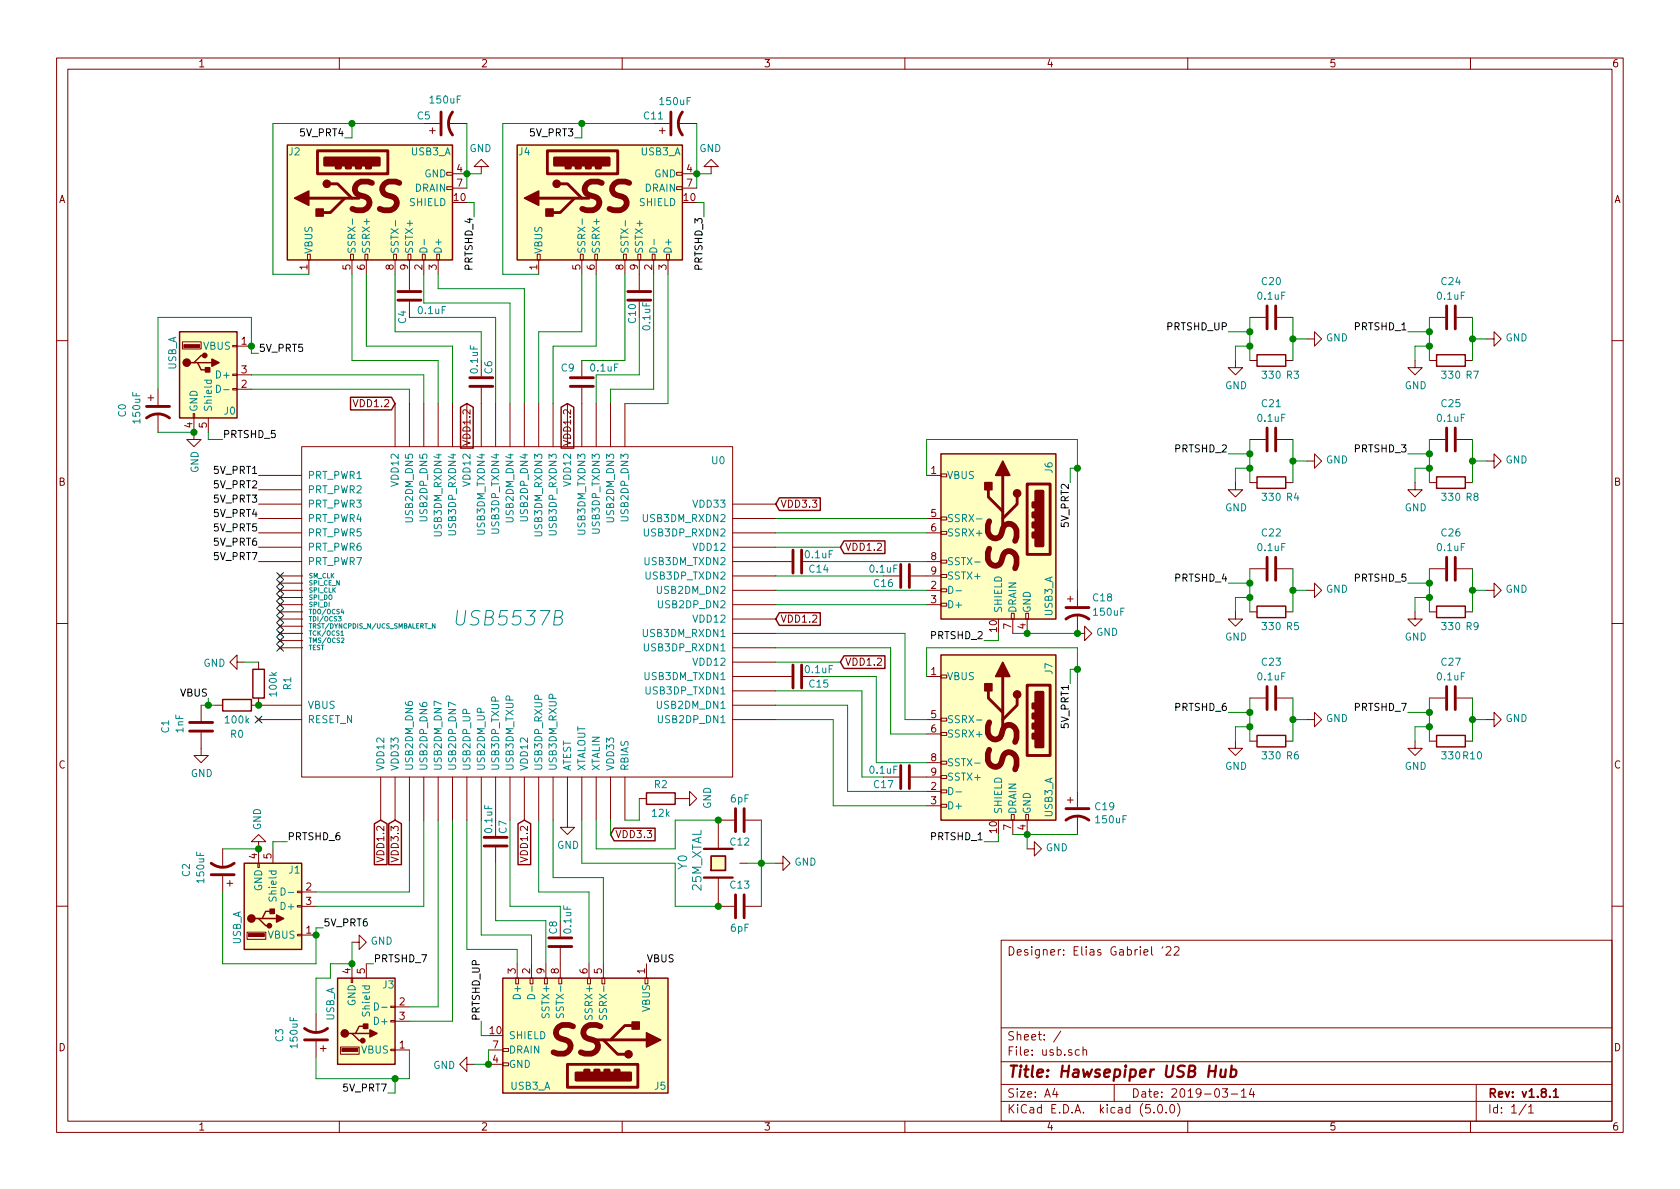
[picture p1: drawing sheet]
<svg xmlns="http://www.w3.org/2000/svg" width="297mm" height="210mm" viewBox="0 0 297 210" stroke-linecap="round" stroke-linejoin="round" font-family="sans-serif">
<g fill="none" stroke="#840000" stroke-width=".18">
<path d="M10 10.3h277v189.9h-277zM12 12.2h273v186.1h-273zM60 10.3v1.9M110 10.3v1.9M160 10.3v1.9M210 10.3v1.9M260 10.3v1.9M74.9 21.8h2.8M75.9 23.1h1.1M76.5 22.6v1M79 33h1v.5h-1zM79 30.5h1v.5h-1z"/>
<path d="M79.2 21.8h3.3M80 30.7h2.5M80 33.3h2.5M85.1 29.5h1.3l-1.3-1.3-1.3 1.3h1.3v1.2M115.6 21.8h2.8M116.6 23.1h1M117.1 22.6v1M119.6 33h1v.5h-1zM119.6 30.5h1v.5h-1zM119.9 21.8h3.3M120.6 30.7h2.6M120.6 33.3h2.6"/>
<path d="M125.7 29.5h1.3l-1.3-1.3-1.2 1.3h1.2v1.2M54.4 45h.5v1h-.5zM54.6 46v2.5M62 45h.5v1h-.5zM62.2 46v2.5M64.5 45h.5v1h-.5zM64.8 46v2.5M69.6 45h.5v1h-.5zM69.8 46v2.5M72.1 45h.5v1h-.5zM72.4 46v5.3M72.4 53.3v2.8"/>
<path d="M74.7 45h.5v1h-.5zM74.9 46v2.5M77.2 45h.5v1h-.5zM77.5 46v2.5M95 45h.5v1h-.5zM95.2 46v2.5M102.6 45h.5v1h-.5zM102.9 46v2.5M105.2 45h.5v1h-.5zM105.4 46v2.5M110.2 45h.5v1h-.5zM110.5 46v2.5"/>
<path d="M112.8 45h.5v1h-.5zM113 46v5.3M115.3 45h.5v1h-.5zM115.6 46v2.5M117.9 45h.5v1h-.5zM118.1 46v2.5M221 56.1h2.8M225.8 56.1h2.8M231.1 59.9h1.3v-1.2l1.3 1.2-1.3 1.3v-1.3M252.7 56.1h2.8M257.6 56.1h2.7M262.9 59.9h1.3v-1.2l1.2 1.2-1.2 1.3v-1.3"/>
<path d="M10 60.2h2M26.2 70.4h1M26.7 69.8v1.1M27.9 68.8v2.8M27.9 73.1v3.3M32.3 60.4h3.3v1.3h-3.3zM34.2 73.1h.2v.8h-.2zM34.3 73.9v3.8h1.3l-1.3 1.3-1.3-1.3h1.3M36.8 73.9v2.5M41.1 68.7h.8v.3h-.8zM41.1 66.2h.8v.2h-.8zM41.1 61.1h.8v.2h-.8z"/>
<path d="M41.9 61.2h2.5M41.9 68.8h2.5M41.9 66.3h2.5M53.3 79h76.2v58.4h-76.2zM69.8 71.4v7.6M72.4 71.4v7.6M74.9 71.4v7.6M77.5 71.4v7.6M80 71.4v7.6M82.5 71.4v7.6M85.1 63.7v2.8M85.1 68.6v10.4"/>
<path d="M87.6 71.4v7.6M90.2 71.4v7.6M92.7 71.4v7.6M95.2 71.4v7.6M97.8 71.4v7.6M100.3 71.4v7.6M102.9 63.7v2.8M102.9 68.6v10.4M105.4 71.4v7.6M107.9 71.4v7.6M110.5 71.4v7.6M218.4 63.7v1.3h1.3l-1.3 1.3-1.2-1.3h1.2"/>
<path d="M221 77.7h2.8M221 63.7h1.2M225.8 77.7h2.8M227.3 63.7h1.3M250.2 63.7v1.3h1.3l-1.3 1.3-1.3-1.3h1.3M252.7 77.7h2.8M252.7 63.7h1.3M257.6 77.7h2.7M259.1 63.7h1.2M285 60.2h2M45.7 84.1h7.6M45.7 91.7h7.6"/>
<path d="M45.7 94.2h7.6M45.7 99.3h7.6M45.7 89.1h7.6M45.7 96.8h7.6M45.7 86.6h7.6M129.5 91.7h7.7M129.5 94.2h7.7M129.5 99.3h10.5M129.5 89.1h7.7M129.5 96.8h7.7M163.8 84.1h2.6M163.8 91.7h2.6"/>
<path d="M163.8 94.2h2.6M163.8 99.3h2.6M166.4 99.1h1v.5h-1zM166.4 94h1v.5h-1zM166.4 91.4h1v.5h-1zM166.4 83.8h1v.5h-1zM218.4 85.3v1.3h1.3l-1.3 1.3-1.2-1.3h1.2M221 85.3h1.2M227.3 85.3h1.3M231.1 81.5h1.3v-1.2l1.3 1.2-1.3 1.3v-1.3M250.2 85.3v1.3h1.3l-1.3 1.3-1.3-1.3h1.3M252.7 85.3h1.3"/>
<path d="M259.1 85.3h1.2M262.9 81.5h1.3v-1.2l1.2 1.2-1.2 1.3v-1.3M10 110.3h2M41.9 117.1v-1.3l-1.3 1.3 1.3 1.3v-1.3h1.3M45.7 117.1v1.3M49.2 101.5l.6 .7M49.2 102.8l.6 .6M49.2 104.1l.6 .6M49.2 105.4l.6 .6M49.2 106.6l.6 .6M49.2 107.9l.6 .6M49.2 109.2l.6 .6"/>
<path d="M49.2 110.4l.6 .6M49.2 111.7l.6 .6M49.2 113l.6 .6M49.2 114.2l.6 .7M49.5 104.4h4M49.5 106.9h4M49.5 101.8h4M49.5 109.5h4M49.5 103.1h4M49.5 105.7h4M49.5 108.2h4M49.5 110.7h4"/>
<path d="M49.5 112h4M49.5 113.3h4M49.5 114.5h4M49.8 101.5l-.6 .7M49.8 102.8l-.6 .6M49.8 104.1l-.6 .6M49.8 105.4l-.6 .6M49.8 106.6l-.6 .6M49.8 107.9l-.6 .6M49.8 109.2l-.6 .6M49.8 110.4l-.6 .6M49.8 111.7l-.6 .6"/>
<path d="M49.8 113l-.6 .6M49.8 114.2l-.6 .7M129.5 104.4h7.7M129.5 106.9h7.7M129.5 101.8h7.7M129.5 119.6h10.5M129.5 109.5h7.7M129.5 112h7.7M129.5 114.5h7.7M129.5 117.1h7.7M156.2 101.8h2.8M161 101.8h5.4"/>
<path d="M163.8 104.4h2.6M163.8 106.9h2.6M163.8 119.6h2.6M166.4 106.7h1v.5h-1zM166.4 104.1h1v.5h-1zM166.4 101.6h1v.5h-1zM166.4 119.4h1v.5h-1zM178.8 108.5h.5v1h-.5zM179.1 109.5v2.5M181.4 108.5h.5v1h-.5zM181.6 109.5v2.5M188.7 105.9h1"/>
<path d="M189.2 105.4v1M190.5 108.7v3.3h1.3v-1.3l1.2 1.3-1.2 1.3v-1.3M190.5 104.4v2.8M218.4 108.2v1.3h1.3l-1.3 1.2-1.2-1.2h1.2M221 108.2h1.2M221 100.6h2.8M225.8 100.6h2.8M227.3 108.2h1.3M231.1 104.4h1.3v-1.3l1.3 1.3-1.3 1.3v-1.3M250.2 108.2v1.3h1.3l-1.3 1.2-1.3-1.2h1.3M252.7 108.2h1.3M252.7 100.6h2.8"/>
<path d="M257.6 100.6h2.7M259.1 108.2h1.2M262.9 104.4h1.3v-1.3l1.2 1.3-1.2 1.3v-1.3M285 110.3h2M35.6 129.5v4.1h1.2l-1.2 1.3-1.3-1.3h1.3M35.6 124.7v2.8M38.1 124.7h1.3M44.4 124.7h8.9M45.4 126.9l.6 .7M45.7 123.4v1.3M45.7 127.2h7.6M46 126.9l-.6 .7"/>
<path d="M67.3 137.4v7.6M69.8 137.4v7.6M72.4 137.4v7.6M74.9 137.4v7.6M77.5 137.4v7.6M80 137.4v7.6M82.5 137.4v7.6M85.1 137.4v7.6M87.6 137.4v10.4M90.2 137.4v7.6M92.7 137.4v7.6M95.2 137.4v7.6"/>
<path d="M97.8 137.4v7.6M100.3 137.4v8.9h1.3l-1.3 1.3-1.2-1.3h1.2M102.9 137.4v7.6M105.4 137.4v7.6M107.9 137.4v7.6M110.5 137.4v7.6M129.5 127.2h7.7M129.5 124.7h7.7M129.5 122.2h7.7M156.2 137.4h2.8M161 137.4h5.4M163.8 139.9h2.6"/>
<path d="M163.8 127.2h2.6M163.8 129.8h2.6M163.8 134.9h2.6M166.4 139.7h1v.5h-1zM166.4 137.2h1v.5h-1zM166.4 134.6h1v.5h-1zM166.4 129.5h1v.5h-1zM166.4 127h1v.5h-1zM190.5 139.9v2.8M218.4 131.1v1.2h1.3l-1.3 1.3-1.2-1.3h1.2M221 131.1h1.2M221 123.4h2.8"/>
<path d="M225.8 123.4h2.8M227.3 131.1h1.3M231.1 127.2h1.3v-1.2l1.3 1.2-1.3 1.3v-1.3M250.2 131.1v1.2h1.3l-1.3 1.3-1.3-1.3h1.3M252.7 131.1h1.3M252.7 123.4h2.8M257.6 123.4h2.7M259.1 131.1h1.2M262.9 127.2h1.3v-1.2l1.2 1.2-1.2 1.3v-1.3M39.4 150.1v3.3M39.4 154.9v2.8M40.1 156.2h1"/>
<path d="M40.6 155.7v1M45.6 152.6h.2v.8h-.2zM45.7 148.8h1.3l-1.3-1.2-1.3 1.2h1.3v3.8M48.3 150.1v2.5M52.6 157.6h.7v.3h-.7zM53.3 157.7h2.6M87.6 149.9v2.7M113 141.2h1.3M119.4 141.2h2.5v-1.3l1.3 1.3-1.3 1.3v-1.3M127 155.2v5.1h2.8M129.8 145h-2.8v5.1M130.8 152.6h1.3"/>
<path d="M131.8 145h2.8M137.2 152.6h1.2v-1.2l1.3 1.2-1.3 1.3v-1.3M163.8 142.5h2.6M166.4 142.2h1v.5h-1zM178.8 144h.5v1h-.5zM179.1 145v2.6M181.4 144h.5v1h-.5zM181.6 150.1h1.3v-1.3l1.2 1.3-1.2 1.3v-1.3M181.6 145v2.6M188.7 141.5h1M189.2 141v1M190.5 144.3v3.3"/>
<path d="M10 160.2h2M43.7 164.8h3.3v1.3h-3.3zM52.6 160.1h.7v.3h-.7zM52.6 165.2h.7v.3h-.7zM53.3 165.3h2.6M53.3 160.3h2.6M55.9 179.3v3.3M62.1 173h.3v.7h-.3zM62.2 166.6h1.3v-1.3l1.3 1.3-1.3 1.3v-1.3M62.2 170.4v2.6M64.8 170.4v2.6M69.1 177.9h.7v.3h-.7z"/>
<path d="M69.8 178h2.6M91.2 173h.5v1h-.5zM91.4 170.4v2.6M93.7 173h.5v1h-.5zM94 170.4v2.6M96.3 173h.5v1h-.5zM96.5 170.4v2.6M98.8 173h.5v1h-.5zM99.1 167.6v5.4M103.9 173h.5v1h-.5zM104.1 170.4v2.6M106.4 173h.5v1h-.5z"/>
<path d="M106.7 170.4v2.6M114 173h.6v1h-.6zM114.3 170.4v2.6M131.8 160.3h2.8M177 166.3h108v32h-108zM203.6 167.4v1.3l.2 .2M205.6 167.4l-.1 .3M206.2 167.6l.2-.2h.4l.2 .4-.9 1.1h.9M207.6 167.6l.2-.2h.4l.2 .2 .1 .2-.1 .2-.9 .9h1M285 160.2h2M55.9 184.1v2.8M56.6 185.4h1.1"/>
<path d="M57.1 184.9v1M60 198.3v1.9M60.2 185.2h3.3v1.2h-3.3zM69.1 180.5h.7v.2h-.7zM69.1 185.5h.7v.3h-.7zM69.8 185.7h2.6M69.8 180.6h2.6M82.5 188.2v-1.3l-1.2 1.3 1.2 1.3v-1.3h1.3M86.4 185.7h2.5M86.4 188.2h2.5M88.9 185.4h1v.5h-1zM88.9 188h1v.5h-1z"/>
<path d="M110 198.3v1.9M160 198.3v1.9M177 194.8h108M177 191.8h108M177 187.8h108M177 181.8h108M186.5 192.5l-.4 1h1M186.8 193v1M187.6 182.3l-1.3 2M190.8 185.7l-.4-.1-.3 .3 .1 .6 .2 .1 .4-.1M191.5 185.7l.2-.1 .3 .1 .1 .9M191.5 185.1v1.5"/>
<path d="M197 191.8v3M204 196.7v.1M204.8 195.5l.4-.2a.94 .94 0 0 1 0 1.5 .79 .79 0 0 1-.4-1.3zM206.2 196.7v.1M207 195.4l.3-.1a.94 .94 0 0 1 0 1.5 .82 .82 0 0 1-.3-1.4zM208.2 195.1a1.71 1.71 0 0 1 0 2.3M210 198.3v1.9M216.1 192.5h.9l-.4 .6 .4 .1v.7l-.2 .1-.7-.1M217.7 193.5h1.1M219.5 193l.4-.5v1.5M219.5 194h.8M221.3 192.5l-.4 1h.9"/>
<path d="M221.6 193v1M260 198.3v1.9M261 191.8v6.5M269.8 195.2l-1.2 2M270.3 195.8l.4-.5v1.5M270.3 196.8h.8"/>
</g>
<path d="M125.7 151.4h2.6v2.5h-2.6zM274.7 193l.4-.5v1.5M274.7 194h.8" fill="none" stroke="#840000" stroke-width=".3"/>
<path d="M124.5 155.2h5M124.5 150.1h5M215.9 189.1l-.1 1.2a.59 .59 0 0 0 .8 0M216.7 189.1l-.1 1.3M217.7 189.2h.8l.1 .3-.1 .6a.66 .66 0 0 1-.9 .2M217.8 188.4l-.2 2" fill="none" stroke="#840000" stroke-width=".41"/>
<g fill="none" stroke="#000084" stroke-width=".18">
<path d="M175.9 82.2l1.2 1.2M177.1 82.2l-1.2 1.2M48.9 103.8l1.2 1.2M48.9 105l1.2 1.3M48.9 106.3l1.2 1.2M48.9 107.6l1.2 1.2M48.9 108.9l1.2 1.2M48.9 110.1l1.2 1.2M48.9 111.4l1.2 1.2M48.9 112.7l1.2 1.2M48.9 113.9l1.2 1.3M48.9 101.2l1.2 1.3"/>
<path d="M48.9 102.5l1.2 1.2M50.1 103.8l-1.2 1.2M50.1 105l-1.2 1.3M50.1 106.3l-1.2 1.2M50.1 107.6l-1.2 1.2M50.1 108.9l-1.2 1.2M50.1 110.1l-1.2 1.2M50.1 111.4l-1.2 1.2M50.1 112.7l-1.2 1.2M50.1 113.9l-1.2 1.3M50.1 101.2l-1.2 1.3M50.1 102.5l-1.2 1.2"/>
<path d="M45.1 126.6l1.2 1.3M46.3 126.6l-1.2 1.3"/>
</g>
<g fill="none" stroke="#840000" stroke-width=".25">
<path d="M50.8 25.6h29.2v20.4h-29.2zM91.4 25.6h29.2v20.4h-29.2zM31.7 58.7h10.2v15.2h-10.2zM34.3 64.1h.6l.7 1.3h1.2M34.9 64.1h2.6M36.2 62.9h-.6l-1.3 1.2h-.6M62 70.3h7.2l.6 1.1-.6 1.1h-7.2zM81.4 72l1.1-.6 1.2 .6v7.2h-2.3zM99.2 72l1.1-.6 1.1 .6v7.2h-2.2zM222.2 62.7h5.1v2.1h-5.1zM254 62.7h5.1v2.1h-5.1zM137.8 88h7.2v2.3h-7.2l-.6-1.2z"/>
<path d="M149.2 95.7h7.3v2.2h-7.3l-.6-1.1zM166.4 80.3h20.3v29.2h-20.3zM222.2 84.3h5.1v2.1h-5.1zM254 84.3h5.1v2.1h-5.1zM44.7 118.4h2v5h-2zM137.8 108.4h7.2v2.2h-7.2l-.6-1.1zM149.2 116h7.3v2.2h-7.3l-.6-1.1zM166.4 115.8h20.3v29.2h-20.3zM222.2 107.2h5.1v2h-5.1zM254 107.2h5.1v2h-5.1zM39.4 123.7h5v2h-5zM222.2 130h5.1v2.1h-5.1z"/>
<path d="M254 130h5.1v2.1h-5.1zM43.2 152.6h10.1v15.3h-10.1zM66.2 145.7l1.1-.7 1.1 .7v7.2h-2.2zM68.7 145.7l1.1-.7 1.2 .7v7.2h-2.3zM91.6 145.7l1.1-.7 1.1 .7v7.2h-2.2zM108.6 146.5h7.2v2.2h-7.2l-.7-1.1zM114.3 140.2h5.1v2h-5.1zM45.1 162.4h.6l1.3 1.3h.6M46.4 162.4h2.5M48.3 161.2h-1.3l-.6 1.2h-.7M59.7 173h10.1v15.2h-10.1zM88.9 173h29.2v20.3h-29.2z"/>
<path d="M61.6 182.7h.6l1.3 1.3h.6M62.9 182.7h2.5M64.8 181.5h-1.3l-.6 1.2h-.7"/>
</g>
<g fill="#ffffc2" stroke="#ffffc2" stroke-width=".18">
<path d="M50.8 25.6h29.2v20.4h-29.2z"/>
<path d="M43.2 152.6h10.1v15.3h-10.1z"/>
<path d="M59.7 173h10.1v15.2h-10.1z"/>
<path d="M166.4 80.3h20.3v29.2h-20.3z"/>
<path d="M166.4 115.8h20.3v29.2h-20.3z"/>
<path d="M91.4 25.6h29.2v20.4h-29.2z"/>
<path d="M88.9 173h29.2v20.3h-29.2z"/>
<path d="M31.7 58.7h10.2v15.2h-10.2z"/>
<path d="M125.7 151.4h2.6v2.5h-2.6z"/>
</g>
<g fill="#840000" stroke="#840000" stroke-width=".25">
<path d="M55.9 37h1.2v1.2h-1.2z"/>
<path d="M52.1 35l2.5-1.2v2.5z"/>
<path d="M47.8 160.8h.7v.7h-.7z"/>
<path d="M48.9 161.8l1.3 .6-1.3 .7z"/>
<path d="M64.3 181.1h.7v.8h-.7z"/>
<path d="M65.4 182.1l1.3 .6-1.3 .7z"/>
<path d="M174.1 85.3h1.3v1.3h-1.3z"/>
<path d="M177.3 81.5l1.3 2.6h-2.6z"/>
<path d="M174.1 120.9h1.3v1.3h-1.3z"/>
<path d="M177.3 117.1l1.3 2.5h-2.6z"/>
<path d="M96.5 37h1.3v1.2h-1.3z"/>
<path d="M92.7 35l2.5-1.2v2.5z"/>
<path d="M111.8 180.7h1.2v1.3h-1.2z"/>
<path d="M114.3 182.6l2.5 1.3-2.5 1.3z"/>
<path d="M36.3 65h.8v.8h-.8z"/>
<path d="M37.5 63.5l1.2 .6-1.2 .7z"/>
<circle cx="57.8" cy="32.5" r=".63"/>
<circle cx="44.4" cy="162.4" r=".63"/>
<circle cx="47.6" cy="163.7" r=".38"/>
<circle cx="61" cy="182.7" r=".63"/>
<circle cx="64.1" cy="184" r=".38"/>
<circle cx="179.8" cy="87.2" r=".63"/>
<circle cx="179.8" cy="122.8" r=".63"/>
<circle cx="98.4" cy="32.5" r=".63"/>
<circle cx="111.1" cy="186.4" r=".63"/>
<circle cx="33" cy="64.1" r=".63"/>
<circle cx="36.2" cy="62.9" r=".38"/>
</g>
<g fill="none" stroke="#840000" stroke-width=".51">
<path d="M78 19.8v4.1M80 19.8a3.3 3.3 0 0 0 0 4.1M118.6 19.8v4.1M120.6 19.8a3.3 3.3 0 0 0 0 4.1M54.6 35h8.9M56.1 26.7h12.5v4h-12.5zM58.4 32.5h1.3l2.5 2.5M59.4 29.5h.8v.2h-.8zM61 35l-2.6 2.6h-1.3M61.2 29.5h.8v.2h-.8zM63 29.5h.8v.2h-.8zM64.8 29.5h.7v.2h-.7z"/>
<path d="M95.2 35h8.9M96.8 26.7h12.4v4h-12.4zM99.1 32.5h1.2l2.6 2.5M100.1 29.5h.7v.2h-.7zM101.6 35l-2.5 2.6h-1.3M101.9 29.5h.7v.2h-.7zM103.6 29.5h.8v.2h-.8zM105.4 29.5h.8v.2h-.8zM70.4 53.1h4M70.4 51.6h4M111 53.1h4.1M111 51.6h4.1"/>
<path d="M224 54.1v4.1M225.6 54.1v4.1M255.8 54.1v4.1M257.3 54.1v4.1M25.9 73.9a3.3 3.3 0 0 1 4.1 0M25.9 71.9h4.1M83.1 68.3h4M83.1 66.8h4M100.8 68.3h4.1M100.8 66.8h4.1M224 75.7v4.1M225.6 75.7v4.1"/>
<path d="M255.8 75.7v4.1M257.3 75.7v4.1M140.2 97.3v4M141.7 97.3v4M159.3 99.8v4.1M160.8 99.8v4.1M174.8 86.6v1.3l2.5 2.5M177.3 84.1v8.9M179.8 87.9v1.2l-2.5 2.6M181.6 85.6h4.1v12.4h-4.1zM182.6 94.2h.3v.8h-.3zM182.6 92.5h.3v.7h-.3z"/>
<path d="M182.6 90.7h.3v.7h-.3zM182.6 88.9h.3v.8h-.3zM224 98.5v4.1M225.6 98.5v4.1M255.8 98.5v4.1M257.3 98.5v4.1M140.2 117.6v4.1M141.7 117.6v4.1M177.3 119.6v8.9M188.5 109.5a3.3 3.3 0 0 1 4 0M188.5 107.4h4M33.5 129.3h4.1"/>
<path d="M33.5 127.8h4.1M159.3 135.4v4M160.8 135.4v4M174.8 122.2v1.2l2.5 2.6M179.8 123.4v1.3l-2.5 2.5M181.6 121.2h4.1v12.4h-4.1zM182.6 129.8h.3v.8h-.3zM182.6 128h.3v.8h-.3zM182.6 126.2h.3v.8h-.3zM182.6 124.5h.3v.7h-.3zM224 121.4v4.1M225.6 121.4v4.1"/>
<path d="M255.8 121.4v4.1M257.3 121.4v4.1M37.3 152.6a3.3 3.3 0 0 0 4.1 0M37.3 154.7h4.1M85.6 149.6h4.1M85.6 148.1h4.1M130 143v4.1M130 158.2v4.1M131.6 143v4.1M131.6 158.2v4.1M188.5 145a3.3 3.3 0 0 1 4 0M188.5 143h4"/>
<path d="M97 167.4h4.1M97 165.9h4.1M53.8 181.9a3.3 3.3 0 0 0 4.1 0M53.8 183.9h4.1M100.3 188.2h12.5v4.1h-12.5zM103.4 189.2h.7v.3h-.7zM105.2 189.2h.7v.3h-.7zM105.4 183.9h8.9M106.7 183.9l2.5 2.5h1.3M106.9 189.2h.8v.3h-.8zM108.7 189.2h.8v.3h-.8zM111.8 181.4h-1.3l-2.6 2.5"/>
</g>
<g fill="#840000" stroke="#840000" stroke-width=".51">
<path d="M57.4 27.9h9.7v1.3h-9.7z"/>
<path d="M183.1 86.9h1.3v9.6h-1.3z"/>
<path d="M183.1 122.4h1.3v9.7h-1.3z"/>
<path d="M98 27.9h9.7v1.3h-9.7z"/>
<path d="M101.9 189.7h9.6v1.3h-9.6z"/>
</g>
<g fill="none" stroke="#008484" stroke-width=".18">
<path d="M74.4 44a.66 .66 0 0 1 .8-.1 .66 .66 0 0 1 .3 .7h-1.3zM75 42.3v1M115 44a.66 .66 0 0 1 .8-.1 .66 .66 0 0 1 .3 .7h-1.2zM115.6 42.3v1M36.1 67.2h1.3M36.6 67.2v.4l.2 .2 .5-.1v-.5M38.3 68.1a.64 .64 0 0 1 .7 .7 .64 .64 0 0 1-.7 .6zM39.5 68.9h1M59.8 109h.5l-.3 .3 .3 .2v.2h-.5M60.3 111.8l.2-.2v.8M60.3 112.4h.4M60.4 112.9l.3-.1 .1 .2-.5 .6h.5"/>
<path d="M60.5 107.7l-.2 .6h.5M60.7 108v.6M76.9 110.3v.8l-.4-.8v.8M167.7 103.7a.64 .64 0 0 1 .8 .6 .64 .64 0 0 1-.8 .6zM169 104.5h1M74.2 124.3l.1 .5 .5 .1h.6l.1-.2-.1-.4-.1-.1-.5 .1-.1 .4 .3 .2M80.6 124.7l-1.3-.6v.9M167.7 139.2a.64 .64 0 0 1 .8 .7 .64 .64 0 0 1-.8 .6zM49.7 157a.64 .64 0 0 1 .7 .7 .64 .64 0 0 1-.7 .6zM51 157.8h.9M169 140h1M66.2 177.3a.64 .64 0 0 1 .7 .7 .64 .64 0 0 1-.7 .6z"/>
<path d="M67.5 178.1h1M93.3 176.1a.68 .68 0 0 1 .8-.2 .68 .68 0 0 1 .4 .7h-1.2zM94.1 174.3v1"/>
</g>
<g fill="none" stroke="#008400" stroke-width=".18">
<path d="M62.2 21.8v2.6h-1.2M74.9 21.8h-26.6v26.7h6.3M82.5 21.8v11.5M82.5 30.7h2.6M82.5 35.8h1.3v2.5M102.9 21.8v2.6h-1.3M115.6 21.8h-26.7v26.7h6.3M123.2 30.7h2.5M123.2 35.8h1.3v2.5M123.2 21.8v11.5M62.2 48.5v15.2h15.3v7.7M64.8 48.5v12.7h15.2v10.2"/>
<path d="M69.8 48.5v10.2h15.3v5M72.4 56.1h15.2v15.3M74.9 48.5v5.1h15.3v17.8M77.5 48.5v2.5h15.2v20.4M102.9 48.5v10.2h-7.7v12.7M105.4 48.5v12.7h-7.6v10.2M110.5 48.5v15.2h-7.6M113 56.1v10.2h-7.6v5.1M115.6 48.5v20.3h-7.7v2.6M118.1 48.5v22.9h-7.6M217.2 58.7h3.8M221 56.1v7.6"/>
<path d="M228.6 56.1v7.6M228.6 59.9h2.5M248.9 58.7h3.8M252.7 56.1v7.6M260.3 56.1v7.6M260.3 59.9h2.6M27.9 76.4h6.4M36.8 76.4v1.3h2.6M44.4 68.8h28v2.6M44.4 66.3h30.5v5.1M45.7 62.5h-1.3v-6.4h-16.5v12.7M221 61.2h-2.6v2.5"/>
<path d="M221 77.7v7.6M228.6 77.7v7.6M252.7 61.2h-2.5v2.5M252.7 77.7v7.6M260.3 77.7v7.6M137.2 94.2h26.6M137.2 91.7h26.6M137.2 96.8h11.4M144.8 99.3h19M163.8 84.1v-6.4h26.7v26.7M190.5 82.8h-1.3v2.5M217.2 80.3h3.8"/>
<path d="M221 82.8h-2.6v2.5M228.6 81.5h2.5M248.9 80.3h3.8M252.7 82.8h-2.5v2.5M260.3 81.5h2.6M43.2 117.1h2.5M137.2 112h22.8v15.2h3.8M137.2 114.5h20.3v15.3h6.3M137.2 106.9h26.6M137.2 104.4h26.6M137.2 101.8h19M137.2 117.1h11.4"/>
<path d="M144.8 119.6h10.1v15.3h8.9M163.8 119.6v-5.1h26.7v25.4M176.5 112v1.3h-2.5M179.1 112h11.4M190.5 118.4h-1.3v2.5M217.2 103.1h3.8M221 100.6v7.6M221 105.7h-2.6v2.5M228.6 104.4h2.5M228.6 100.6v7.6M248.9 103.1h3.8M252.7 100.6v7.6"/>
<path d="M252.7 105.7h-2.5v2.5M260.3 104.4h2.6M260.3 100.6v7.6M35.6 124.7h2.5M36.8 123.4v1.3M137.2 127.2h10.1v15.3h16.5M137.2 124.7h12.7v15.2h13.9M137.2 122.2h15.2v15.2h3.8M217.2 126h3.8M221 123.4v7.7M221 128.5h-2.6v2.6M228.6 127.2h2.5"/>
<path d="M228.6 123.4v7.7M248.9 126h3.8M252.7 123.4v7.7M252.7 128.5h-2.5v2.6M260.3 127.2h2.6M260.3 123.4v7.7M39.4 157.7v12.7h16.5v-6.3h1.2M39.4 150.1h6.3M50.8 148.8h-2.5v1.3M72.4 145v12.7h-16.5M74.9 145v15.3h-19M77.5 145v33h-5.1"/>
<path d="M80 145v35.6h-7.6M82.5 145v22.9h8.9v2.5M85.1 145v20.3h8.9v5.1M87.6 152.6v10.2h8.9v7.6M90.2 145v15.3h8.9v2.5M95.2 145v12.7h8.9v12.7M97.8 145v10.2h8.9v15.2M102.9 145v7.6h16.5v7.7h7.6M105.4 145v5.1h14v-5.1h7.6M107.9 145v2.6M113 141.2v3.8h-2.5M132.1 152.6h5.1"/>
<path d="M134.6 145v15.3M176.5 147.6v1.2h-2.5M179.1 147.6h11.4M181.6 147.6v2.5M62.2 166.6v3.8h-3.8v2.6h-2.5v6.3M64.8 170.4h1.2M69.8 190.7v2.6h-1.2M72.4 185.7v5h-16.5v-3.8M85.1 180.6v2.5h1.3M86.4 185.7v2.5h-2.6"/>
</g>
<g fill="#840000" stroke="#840000" stroke-width=".18">
<path d="M43.9 165.1h2.8v.5h-2.8z"/>
<path d="M60.5 185.4h2.7v.5h-2.7z"/>
<path d="M32.5 61h2.8v.5h-2.8z"/>
</g>
<g fill="#008400" stroke="#008400" stroke-width=".25">
<circle cx="127" cy="160.3" r=".51"/>
<circle cx="134.6" cy="152.6" r=".51"/>
<circle cx="228.6" cy="81.5" r=".51"/>
<circle cx="221" cy="82.8" r=".51"/>
<circle cx="221" cy="80.3" r=".51"/>
<circle cx="260.3" cy="81.5" r=".51"/>
<circle cx="252.7" cy="82.8" r=".51"/>
<circle cx="252.7" cy="80.3" r=".51"/>
<circle cx="228.6" cy="104.4" r=".51"/>
<circle cx="221" cy="105.7" r=".51"/>
<circle cx="221" cy="103.1" r=".51"/>
<circle cx="260.3" cy="104.4" r=".51"/>
<circle cx="252.7" cy="105.7" r=".51"/>
<circle cx="252.7" cy="103.1" r=".51"/>
<circle cx="228.6" cy="127.2" r=".51"/>
<circle cx="221" cy="128.5" r=".51"/>
<circle cx="221" cy="126" r=".51"/>
<circle cx="260.3" cy="127.2" r=".51"/>
<circle cx="252.7" cy="128.5" r=".51"/>
<circle cx="252.7" cy="126" r=".51"/>
<circle cx="260.3" cy="59.9" r=".51"/>
<circle cx="252.7" cy="61.2" r=".51"/>
<circle cx="252.7" cy="58.7" r=".51"/>
<circle cx="228.6" cy="59.9" r=".51"/>
<circle cx="221" cy="61.2" r=".51"/>
<circle cx="221" cy="58.7" r=".51"/>
<circle cx="36.8" cy="124.7" r=".51"/>
<circle cx="181.6" cy="147.6" r=".51"/>
<circle cx="181.6" cy="112" r=".51"/>
<circle cx="190.5" cy="118.4" r=".51"/>
<circle cx="190.5" cy="112" r=".51"/>
<circle cx="190.5" cy="82.8" r=".51"/>
<circle cx="123.2" cy="30.7" r=".51"/>
<circle cx="102.9" cy="21.8" r=".51"/>
<circle cx="82.6" cy="30.7" r=".51"/>
<circle cx="62.2" cy="21.8" r=".51"/>
<circle cx="34.3" cy="76.4" r=".51"/>
<circle cx="45.7" cy="150.1" r=".51"/>
<circle cx="44.5" cy="61.2" r=".51"/>
<circle cx="55.9" cy="165.3" r=".51"/>
<circle cx="69.9" cy="190.7" r=".51"/>
<circle cx="86.4" cy="188.2" r=".51"/>
<circle cx="62.2" cy="170.4" r=".51"/>
<circle cx="127" cy="145" r=".51"/>
<circle cx="45.7" cy="124.7" r=".51"/>
</g>
<g font-size="7.1" fill="#008484">
<text x="62" y="37.4">SS</text>
<text x="102.6" y="37.4">SS</text>
<text x="180" y="100.9" transform="rotate(-90 180 100.9)">SS</text>
<text x="180" y="136.4" transform="rotate(-90 180 136.4)">SS</text>
<text x="97.5" y="186.6">SS</text>
</g>
<text font-size="3.5" fill="#008484" x="81.2" y="110.6">USB5537B</text>
<text font-size="2.8" fill="#840000" x="178" y="190.5">Title: Hawsepiper USB Hub</text>
<g font-size="2.1" fill="#008484">
<text x="121.5" y="153.7" transform="rotate(-90 121.5 153.7)">Y0</text>
<text x="124" y="157.6" transform="rotate(-90 124 157.6)">25M_XTAL</text>
</g>
<g font-size="2.1" fill="#840000">
<text x="178" y="169">Designer: Elias Gabriel '22</text>
<text x="178" y="184">Sheet: /</text>
<text x="178" y="186.7">File: usb.sch</text>
<text x="178" y="196.9">KiCad E.D.A. kicad (5.0.0)</text>
<text x="178" y="194.1">Size: A4</text>
<text x="200" y="194.1">Date: 2019-03-14</text>
<text x="263" y="194.1">Rev: v1.8.1</text>
<text x="263" y="196.9">Id: 1/1</text>
</g>
<g font-size="1.8" fill="#840000">
<text x="35" y="11.9">1</text>
<text x="85" y="11.9">2</text>
<text x="135" y="11.9">3</text>
<text x="185" y="11.9">4</text>
<text x="235" y="11.9">5</text>
<text x="285" y="11.9">6</text>
<text x="10.4" y="35.9">A</text>
<text x="80.3" y="35.6">10</text>
<text x="80.8" y="30.5">4</text>
<text x="80.8" y="33">7</text>
<text x="121" y="35.6">10</text>
<text x="121.4" y="30.5">4</text>
<text x="121.4" y="33">7</text>
<text x="285.4" y="35.9">A</text>
<text x="54.4" y="47.7" transform="rotate(-90 54.4 47.7)">1</text>
<text x="62" y="47.7" transform="rotate(-90 62 47.7)">5</text>
<text x="64.5" y="47.7" transform="rotate(-90 64.5 47.7)">6</text>
<text x="69.6" y="47.7" transform="rotate(-90 69.6 47.7)">8</text>
<text x="72.1" y="47.7" transform="rotate(-90 72.1 47.7)">9</text>
<text x="74.7" y="47.7" transform="rotate(-90 74.7 47.7)">2</text>
<text x="77.2" y="47.7" transform="rotate(-90 77.2 47.7)">3</text>
<text x="95" y="47.7" transform="rotate(-90 95 47.7)">1</text>
<text x="102.6" y="47.7" transform="rotate(-90 102.6 47.7)">5</text>
<text x="105.2" y="47.7" transform="rotate(-90 105.2 47.7)">6</text>
<text x="110.2" y="47.7" transform="rotate(-90 110.2 47.7)">8</text>
<text x="112.8" y="47.7" transform="rotate(-90 112.8 47.7)">9</text>
<text x="115.3" y="47.7" transform="rotate(-90 115.3 47.7)">2</text>
<text x="117.9" y="47.7" transform="rotate(-90 117.9 47.7)">3</text>
<text x="42.7" y="61">1</text>
<text x="42.7" y="68.6">2</text>
<text x="42.7" y="66">3</text>
<text x="34" y="75.7" transform="rotate(-90 34 75.7)">4</text>
<text x="36.6" y="75.7" transform="rotate(-90 36.6 75.7)">5</text>
<text x="62.9" y="72">VDD1.2</text>
<text x="83.2" y="78.4" transform="rotate(-90 83.2 78.4)">VDD1.2</text>
<text x="101" y="78.4" transform="rotate(-90 101 78.4)">VDD1.2</text>
<text x="164.6" y="83.8">1</text>
<text x="10.4" y="85.9">B</text>
<text x="137.9" y="89.8">VDD3.3</text>
<text x="285.4" y="85.9">B</text>
<text x="164.6" y="91.4">5</text>
<text x="164.6" y="94">6</text>
<text x="149.4" y="97.4">VDD1.2</text>
<text x="164.6" y="99.1">8</text>
<text x="164.6" y="101.6">9</text>
<text x="164.6" y="104.1">2</text>
<text x="164.6" y="106.7">3</text>
<text x="137.9" y="110.1">VDD1.2</text>
<text x="176.3" y="111.7" transform="rotate(-90 176.3 111.7)">10</text>
<text x="178.8" y="111.2" transform="rotate(-90 178.8 111.2)">7</text>
<text x="181.4" y="111.2" transform="rotate(-90 181.4 111.2)">4</text>
<text x="149.4" y="117.7">VDD1.2</text>
<text x="164.6" y="119.4">1</text>
<text x="164.6" y="127">5</text>
<text x="164.6" y="129.5">6</text>
<text x="10.4" y="135.9">C</text>
<text x="164.6" y="134.6">8</text>
<text x="164.6" y="137.2">9</text>
<text x="285.4" y="135.9">C</text>
<text x="164.6" y="139.7">2</text>
<text x="164.6" y="142.2">3</text>
<text x="108.7" y="148.2">VDD3.3</text>
<text x="176.3" y="147.3" transform="rotate(-90 176.3 147.3)">10</text>
<text x="178.8" y="146.8" transform="rotate(-90 178.8 146.8)">7</text>
<text x="181.4" y="146.8" transform="rotate(-90 181.4 146.8)">4</text>
<text x="45.5" y="151.9" transform="rotate(-90 45.5 151.9)">4</text>
<text x="48" y="151.9" transform="rotate(-90 48 151.9)">5</text>
<text x="67.9" y="152" transform="rotate(-90 67.9 152)">VDD1.2</text>
<text x="70.5" y="152" transform="rotate(-90 70.5 152)">VDD3.3</text>
<text x="93.3" y="152" transform="rotate(-90 93.3 152)">VDD1.2</text>
<text x="54.1" y="157.5">2</text>
<text x="54.1" y="160">3</text>
<text x="54.1" y="165.1">1</text>
<text x="62" y="172.2" transform="rotate(-90 62 172.2)">4</text>
<text x="64.5" y="172.2" transform="rotate(-90 64.5 172.2)">5</text>
<text x="91.2" y="172.2" transform="rotate(-90 91.2 172.2)">3</text>
<text x="93.7" y="172.2" transform="rotate(-90 93.7 172.2)">2</text>
<text x="96.3" y="172.2" transform="rotate(-90 96.3 172.2)">9</text>
<text x="98.8" y="172.2" transform="rotate(-90 98.8 172.2)">8</text>
<text x="103.9" y="172.2" transform="rotate(-90 103.9 172.2)">6</text>
<text x="106.4" y="172.2" transform="rotate(-90 106.4 172.2)">5</text>
<text x="114" y="172.2" transform="rotate(-90 114 172.2)">1</text>
<text x="70.6" y="177.8">2</text>
<text x="10.4" y="185.9">D</text>
<text x="70.6" y="185.4">1</text>
<text x="70.6" y="180.3">3</text>
<text x="86.7" y="182.9">10</text>
<text x="87.1" y="185.4">7</text>
<text x="285.4" y="185.9">D</text>
<text x="87.1" y="188">4</text>
<text x="35" y="199.9">1</text>
<text x="85" y="199.9">2</text>
<text x="135" y="199.9">3</text>
<text x="185" y="199.9">4</text>
<text x="235" y="199.9">5</text>
<text x="285" y="199.9">6</text>
</g>
<g font-size="1.8" fill="#008484">
<text x="73.8" y="21.1">C5</text>
<text x="76.2" y="18.3">150uF</text>
<text x="113.9" y="21.1">C11</text>
<text x="116.8" y="18.6">150uF</text>
<text x="51.1" y="27.5">J2</text>
<text x="72.7" y="27.5">USB3_A</text>
<text x="83" y="26.9">GND</text>
<text x="91.7" y="27.5">J4</text>
<text x="113.3" y="27.5">USB3_A</text>
<text x="123.6" y="26.9">GND</text>
<text x="73.4" y="33.9">DRAIN</text>
<text x="75.1" y="31.4">GND</text>
<text x="114" y="33.9">DRAIN</text>
<text x="115.7" y="31.4">GND</text>
<text x="72.5" y="36.4">SHIELD</text>
<text x="113.2" y="36.4">SHIELD</text>
<text x="55.2" y="45" transform="rotate(-90 55.2 45)">VBUS</text>
<text x="62.9" y="45" transform="rotate(-90 62.9 45)">SSRX-</text>
<text x="65.4" y="45" transform="rotate(-90 65.4 45)">SSRX+</text>
<text x="70.5" y="45" transform="rotate(-90 70.5 45)">SSTX-</text>
<text x="73" y="45" transform="rotate(-90 73 45)">SSTX+</text>
<text x="78.1" y="45" transform="rotate(-90 78.1 45)">D+</text>
<text x="95.9" y="45" transform="rotate(-90 95.9 45)">VBUS</text>
<text x="103.5" y="45" transform="rotate(-90 103.5 45)">SSRX-</text>
<text x="106" y="45" transform="rotate(-90 106 45)">SSRX+</text>
<text x="111.1" y="45" transform="rotate(-90 111.1 45)">SSTX-</text>
<text x="113.7" y="45" transform="rotate(-90 113.7 45)">SSTX+</text>
<text x="118.7" y="45" transform="rotate(-90 118.7 45)">D+</text>
<text x="222.5" y="53">0.1uF</text>
<text x="223.2" y="50.4">C20</text>
<text x="254.2" y="53">0.1uF</text>
<text x="254.9" y="50.4">C24</text>
<text x="71.8" y="57.2" transform="rotate(-90 71.8 57.2)">C4</text>
<text x="74" y="55.5">0.1uF</text>
<text x="112.4" y="57.1" transform="rotate(-90 112.4 57.1)">C10</text>
<text x="115" y="58.3" transform="rotate(-90 115 58.3)">0.1uF</text>
<text x="31.2" y="65.5" transform="rotate(-90 31.2 65.5)">USB_A</text>
<text x="36" y="61.8">VBUS</text>
<text x="84.5" y="65.9" transform="rotate(-90 84.5 65.9)">0.1uF</text>
<text x="99.3" y="65.7">C9</text>
<text x="104.5" y="65.7">0.1uF</text>
<text x="234.4" y="60.4">GND</text>
<text x="266.2" y="60.4">GND</text>
<text x="38.6" y="66.9">D+</text>
<text x="87" y="66.1" transform="rotate(-90 87 66.1)">C6</text>
<text x="216.6" y="68.8">GND</text>
<text x="223.3" y="67">330 R3</text>
<text x="248.4" y="68.8">GND</text>
<text x="255.1" y="67">330 R7</text>
<text x="22.3" y="73.7" transform="rotate(-90 22.3 73.7)">C0</text>
<text x="24.8" y="74.7" transform="rotate(-90 24.8 74.7)">150uF</text>
<text x="34.9" y="72.9" transform="rotate(-90 34.9 72.9)">GND</text>
<text x="37.5" y="72.9" transform="rotate(-90 37.5 72.9)">Shield</text>
<text x="39.7" y="73.3">J0</text>
<text x="222.5" y="74.6">0.1uF</text>
<text x="223.2" y="72">C21</text>
<text x="254.2" y="74.6">0.1uF</text>
<text x="254.9" y="72">C25</text>
<text x="35.1" y="83.7" transform="rotate(-90 35.1 83.7)">GND</text>
<text x="125.9" y="82.1">U0</text>
<text x="186.1" y="83.7" transform="rotate(-90 186.1 83.7)">J6</text>
<text x="234.4" y="82">GND</text>
<text x="266.2" y="82">GND</text>
<text x="54.4" y="89.8">PRT_PWR3</text>
<text x="54.4" y="87.2">PRT_PWR2</text>
<text x="54.4" y="84.7">PRT_PWR1</text>
<text x="70.5" y="85.7" transform="rotate(-90 70.5 85.7)">VDD12</text>
<text x="83.2" y="85.7" transform="rotate(-90 83.2 85.7)">VDD12</text>
<text x="101" y="85.7" transform="rotate(-90 101 85.7)">VDD12</text>
<text x="122.8" y="89.8">VDD33</text>
<text x="167.4" y="84.7">VBUS</text>
<text x="223.3" y="88.6">330 R4</text>
<text x="255.1" y="88.6">330 R8</text>
<text x="54.4" y="92.3">PRT_PWR4</text>
<text x="54.4" y="94.9">PRT_PWR5</text>
<text x="73" y="92" transform="rotate(-90 73 92)">USB2DM_DN5</text>
<text x="75.6" y="91.7" transform="rotate(-90 75.6 91.7)">USB2DP_DN5</text>
<text x="78.1" y="94.5" transform="rotate(-90 78.1 94.5)">USB3DM_RXDN4</text>
<text x="80.6" y="94.2" transform="rotate(-90 80.6 94.2)">USB3DP_RXDN4</text>
<text x="85.7" y="94.3" transform="rotate(-90 85.7 94.3)">USB3DM_TXDN4</text>
<text x="88.3" y="93.9" transform="rotate(-90 88.3 93.9)">USB3DP_TXDN4</text>
<text x="90.8" y="92" transform="rotate(-90 90.8 92)">USB2DM_DN4</text>
<text x="93.3" y="91.7" transform="rotate(-90 93.3 91.7)">USB2DP_DN4</text>
<text x="95.9" y="94.5" transform="rotate(-90 95.9 94.5)">USB3DM_RXDN3</text>
<text x="98.4" y="94.2" transform="rotate(-90 98.4 94.2)">USB3DP_RXDN3</text>
<text x="103.5" y="94.3" transform="rotate(-90 103.5 94.3)">USB3DM_TXDN3</text>
<text x="106" y="93.9" transform="rotate(-90 106 93.9)">USB3DP_TXDN3</text>
<text x="108.6" y="92" transform="rotate(-90 108.6 92)">USB2DM_DN3</text>
<text x="111.1" y="91.7" transform="rotate(-90 111.1 91.7)">USB2DP_DN3</text>
<text x="114.1" y="92.3">USB3DM_RXDN2</text>
<text x="114.4" y="94.9">USB3DP_RXDN2</text>
<text x="167.4" y="92.3">SSRX-</text>
<text x="167.4" y="94.9">SSRX+</text>
<text x="216.6" y="90.4">GND</text>
<text x="223.2" y="94.9">C22</text>
<text x="248.4" y="90.4">GND</text>
<text x="254.9" y="94.9">C26</text>
<text x="54.4" y="99.9">PRT_PWR7</text>
<text x="54.4" y="97.4">PRT_PWR6</text>
<text x="114.3" y="99.9">USB3DM_TXDN2</text>
<text x="122.8" y="97.4">VDD12</text>
<text x="142.5" y="98.7">0.1uF</text>
<text x="143.2" y="101.3">C14</text>
<text x="153.9" y="101.3">0.1uF</text>
<text x="167.4" y="99.9">SSTX-</text>
<text x="222.5" y="97.5">0.1uF</text>
<text x="254.2" y="97.5">0.1uF</text>
<text x="114.6" y="102.5">USB3DP_TXDN2</text>
<text x="116.5" y="105">USB2DM_DN2</text>
<text x="116.8" y="107.6">USB2DP_DN2</text>
<text x="154.6" y="103.8">C16</text>
<text x="167.4" y="107.6">D+</text>
<text x="167.4" y="102.5">SSTX+</text>
<text x="193.3" y="106.3">C18</text>
<text x="234.4" y="104.8">GND</text>
<text x="266.2" y="104.8">GND</text>
<text x="114.1" y="112.6">USB3DM_RXDN1</text>
<text x="122.8" y="110.1">VDD12</text>
<text x="177.2" y="108.5" transform="rotate(-90 177.2 108.5)">SHIELD</text>
<text x="179.7" y="108.5" transform="rotate(-90 179.7 108.5)">DRAIN</text>
<text x="182.2" y="108.5" transform="rotate(-90 182.2 108.5)">GND</text>
<text x="186.1" y="108.9" transform="rotate(-90 186.1 108.9)">USB3_A</text>
<text x="193.5" y="108.9">150uF</text>
<text x="193.8" y="112.4">GND</text>
<text x="216.6" y="113.3">GND</text>
<text x="223.3" y="111.4">330 R5</text>
<text x="248.4" y="113.3">GND</text>
<text x="255.1" y="111.4">330 R9</text>
<text x="36" y="117.9">GND</text>
<text x="114.4" y="115.2">USB3DP_RXDN1</text>
<text x="122.8" y="117.7">VDD12</text>
<text x="142.5" y="119">0.1uF</text>
<text x="186.1" y="119.2" transform="rotate(-90 186.1 119.2)">J7</text>
<text x="223.2" y="117.7">C23</text>
<text x="254.9" y="117.7">C27</text>
<text x="48.9" y="123" transform="rotate(-90 48.9 123)">100k</text>
<text x="51.5" y="122" transform="rotate(-90 51.5 122)">R1</text>
<text x="54.4" y="125.3">VBUS</text>
<text x="114.3" y="120.3">USB3DM_TXDN1</text>
<text x="114.6" y="122.8">USB3DP_TXDN1</text>
<text x="116.5" y="125.3">USB2DM_DN1</text>
<text x="143.2" y="121.6">C15</text>
<text x="167.4" y="120.3">VBUS</text>
<text x="222.5" y="120.3">0.1uF</text>
<text x="254.2" y="120.3">0.1uF</text>
<text x="29.9" y="129.6" transform="rotate(-90 29.9 129.6)">C1</text>
<text x="32.4" y="129.6" transform="rotate(-90 32.4 129.6)">1nF</text>
<text x="40" y="127.9">100k</text>
<text x="40.8" y="130.5">R0</text>
<text x="54.4" y="127.9">RESET_N</text>
<text x="116.8" y="127.9">USB2DP_DN1</text>
<text x="167.4" y="127.9">SSRX-</text>
<text x="167.4" y="130.4">SSRX+</text>
<text x="234.4" y="127.7">GND</text>
<text x="266.2" y="127.7">GND</text>
<text x="33.7" y="137.4">GND</text>
<text x="67.9" y="136.4" transform="rotate(-90 67.9 136.4)">VDD12</text>
<text x="70.5" y="136.4" transform="rotate(-90 70.5 136.4)">VDD33</text>
<text x="73" y="136.4" transform="rotate(-90 73 136.4)">USB2DM_DN6</text>
<text x="75.6" y="136.4" transform="rotate(-90 75.6 136.4)">USB2DP_DN6</text>
<text x="78.1" y="136.4" transform="rotate(-90 78.1 136.4)">USB2DM_DN7</text>
<text x="80.6" y="136.4" transform="rotate(-90 80.6 136.4)">USB2DP_DN7</text>
<text x="83.2" y="136.4" transform="rotate(-90 83.2 136.4)">USB2DP_UP</text>
<text x="85.7" y="136.4" transform="rotate(-90 85.7 136.4)">USB2DM_UP</text>
<text x="88.3" y="136.4" transform="rotate(-90 88.3 136.4)">USB3DP_TXUP</text>
<text x="90.8" y="136.4" transform="rotate(-90 90.8 136.4)">USB3DM_TXUP</text>
<text x="93.3" y="136.4" transform="rotate(-90 93.3 136.4)">VDD12</text>
<text x="95.9" y="136.4" transform="rotate(-90 95.9 136.4)">USB3DP_RXUP</text>
<text x="98.4" y="136.4" transform="rotate(-90 98.4 136.4)">USB3DM_RXUP</text>
<text x="101" y="136.4" transform="rotate(-90 101 136.4)">ATEST</text>
<text x="103.5" y="136.4" transform="rotate(-90 103.5 136.4)">XTALOUT</text>
<text x="106" y="136.4" transform="rotate(-90 106 136.4)">XTALIN</text>
<text x="108.6" y="136.4" transform="rotate(-90 108.6 136.4)">VDD33</text>
<text x="111.1" y="136.4" transform="rotate(-90 111.1 136.4)">RBIAS</text>
<text x="153.9" y="136.8">0.1uF</text>
<text x="167.4" y="135.5">SSTX-</text>
<text x="216.6" y="136.1">GND</text>
<text x="223.3" y="134.3">330 R6</text>
<text x="248.4" y="136.1">GND</text>
<text x="255.1" y="134.3">330 R10</text>
<text x="115.7" y="139.4">R2</text>
<text x="125.7" y="143" transform="rotate(-90 125.7 143)">GND</text>
<text x="129.2" y="141.9">6pF</text>
<text x="154.6" y="139.4">C17</text>
<text x="167.4" y="143.1">D+</text>
<text x="167.4" y="138">SSTX+</text>
<text x="193.7" y="143.3">C19</text>
<text x="46.2" y="146.8" transform="rotate(-90 46.2 146.8)">GND</text>
<text x="87" y="147.2" transform="rotate(-90 87 147.2)">0.1uF</text>
<text x="89.6" y="147.4" transform="rotate(-90 89.6 147.4)">C7</text>
<text x="115.4" y="144.4">12k</text>
<text x="129.2" y="149.5">C12</text>
<text x="177.2" y="144" transform="rotate(-90 177.2 144)">SHIELD</text>
<text x="179.7" y="144" transform="rotate(-90 179.7 144)">DRAIN</text>
<text x="182.2" y="144" transform="rotate(-90 182.2 144)">GND</text>
<text x="186.1" y="144.5" transform="rotate(-90 186.1 144.5)">USB3_A</text>
<text x="193.9" y="145.6">150uF</text>
<text x="33.6" y="155" transform="rotate(-90 33.6 155)">C2</text>
<text x="36.1" y="156" transform="rotate(-90 36.1 156)">150uF</text>
<text x="51.1" y="154.5">J1</text>
<text x="98.5" y="150.1">GND</text>
<text x="140.5" y="153.1">GND</text>
<text x="184.9" y="150.5">GND</text>
<text x="46.4" y="157.6" transform="rotate(-90 46.4 157.6)">GND</text>
<text x="48.9" y="159" transform="rotate(-90 48.9 159)">Shield</text>
<text x="50" y="160.9">D+</text>
<text x="129.2" y="157.1">C13</text>
<text x="42.6" y="167.1" transform="rotate(-90 42.6 167.1)">USB_A</text>
<text x="47.4" y="166">VBUS</text>
<text x="65.5" y="167.1">GND</text>
<text x="98.5" y="165.1" transform="rotate(-90 98.5 165.1)">C8</text>
<text x="101" y="164.9" transform="rotate(-90 101 164.9)">0.1uF</text>
<text x="129.2" y="164.8">6pF</text>
<text x="62.9" y="177.9" transform="rotate(-90 62.9 177.9)">GND</text>
<text x="65.4" y="179.3" transform="rotate(-90 65.4 179.3)">Shield</text>
<text x="67.7" y="174.8">J3</text>
<text x="92.1" y="176.3" transform="rotate(-90 92.1 176.3)">D+</text>
<text x="97.2" y="179.6" transform="rotate(-90 97.2 179.6)">SSTX+</text>
<text x="99.7" y="179.2" transform="rotate(-90 99.7 179.2)">SSTX-</text>
<text x="104.8" y="179.8" transform="rotate(-90 104.8 179.8)">SSRX+</text>
<text x="107.3" y="179.4" transform="rotate(-90 107.3 179.4)">SSRX-</text>
<text x="114.9" y="178.9" transform="rotate(-90 114.9 178.9)">VBUS</text>
<text x="50.1" y="184.2" transform="rotate(-90 50.1 184.2)">C3</text>
<text x="52.6" y="185.2" transform="rotate(-90 52.6 185.2)">150uF</text>
<text x="59.1" y="180.6" transform="rotate(-90 59.1 180.6)">USB_A</text>
<text x="66.5" y="181.2">D+</text>
<text x="89.9" y="183.8">SHIELD</text>
<text x="63.9" y="186.3">VBUS</text>
<text x="76.6" y="189">GND</text>
<text x="89.9" y="188.8">GND</text>
<text x="89.9" y="186.3">DRAIN</text>
<text x="90.3" y="192.7">USB3_A</text>
<text x="115.8" y="192.7">J5</text>
</g>
<g font-size="1.8">
<text x="53.3" y="24.1">5V_PRT4</text>
<text x="93.9" y="24.1">5V_PRT3</text>
<text x="83.6" y="47.6" transform="rotate(-90 83.6 47.6)">PRTSHD_4</text>
<text x="124.2" y="47.6" transform="rotate(-90 124.2 47.6)">PRTSHD_3</text>
<text x="206.5" y="58.4">PRTSHD_UP</text>
<text x="239.7" y="58.4">PRTSHD_1</text>
<text x="45.7" y="62.2">5V_PRT5</text>
<text x="39.4" y="77.5">PRTSHD_5</text>
<text x="38" y="83.8">5V_PRT1</text>
<text x="207.9" y="80">PRTSHD_2</text>
<text x="239.7" y="80">PRTSHD_3</text>
<text x="38" y="86.4">5V_PRT2</text>
<text x="38" y="88.9">5V_PRT3</text>
<text x="38" y="94">5V_PRT5</text>
<text x="38" y="91.4">5V_PRT4</text>
<text x="189" y="93" transform="rotate(-90 189 93)">5V_PRT2</text>
<text x="38" y="96.5">5V_PRT6</text>
<text x="38" y="99.1">5V_PRT7</text>
<text x="207.9" y="102.9">PRTSHD_4</text>
<text x="239.7" y="102.9">PRTSHD_5</text>
<text x="164.7" y="113">PRTSHD_2</text>
<text x="31.9" y="123.2">VBUS</text>
<text x="207.9" y="125.7">PRTSHD_6</text>
<text x="239.7" y="125.7">PRTSHD_7</text>
<text x="189" y="128.6" transform="rotate(-90 189 128.6)">5V_PRT1</text>
<text x="50.8" y="148.6">PRTSHD_6</text>
<text x="164.7" y="148.6">PRTSHD_1</text>
<text x="57.1" y="163.8">5V_PRT6</text>
<text x="66" y="170.2">PRTSHD_7</text>
<text x="114.3" y="170.2">VBUS</text>
<text x="84.8" y="180.6" transform="rotate(-90 84.8 180.6)">PRTSHD_UP</text>
<text x="60.9" y="193">5V_PRT7</text>
</g>
<g font-size="1.1" fill="#008484">
<text x="54.5" y="102.3">SM_CLK</text>
<text x="54.5" y="103.5">SPI_CE_N</text>
<text x="54.5" y="104.8">SPI_CLK</text>
<text x="54.5" y="106.1">SPI_DO</text>
<text x="54.5" y="107.3">SPI_DI</text>
<text x="54.5" y="108.6">TDO/OCS4</text>
<text x="54.5" y="109.9">TDI/OCS3</text>
<text x="54.5" y="111.1">TRST/DYNCPDIS_N/UCS_SMBALERT_N</text>
<text x="54.5" y="112.4">TCK/OCS1</text>
<text x="54.5" y="113.7">TMS/OCS2</text>
<text x="54.5" y="115">TEST</text>
</g>
</svg>
